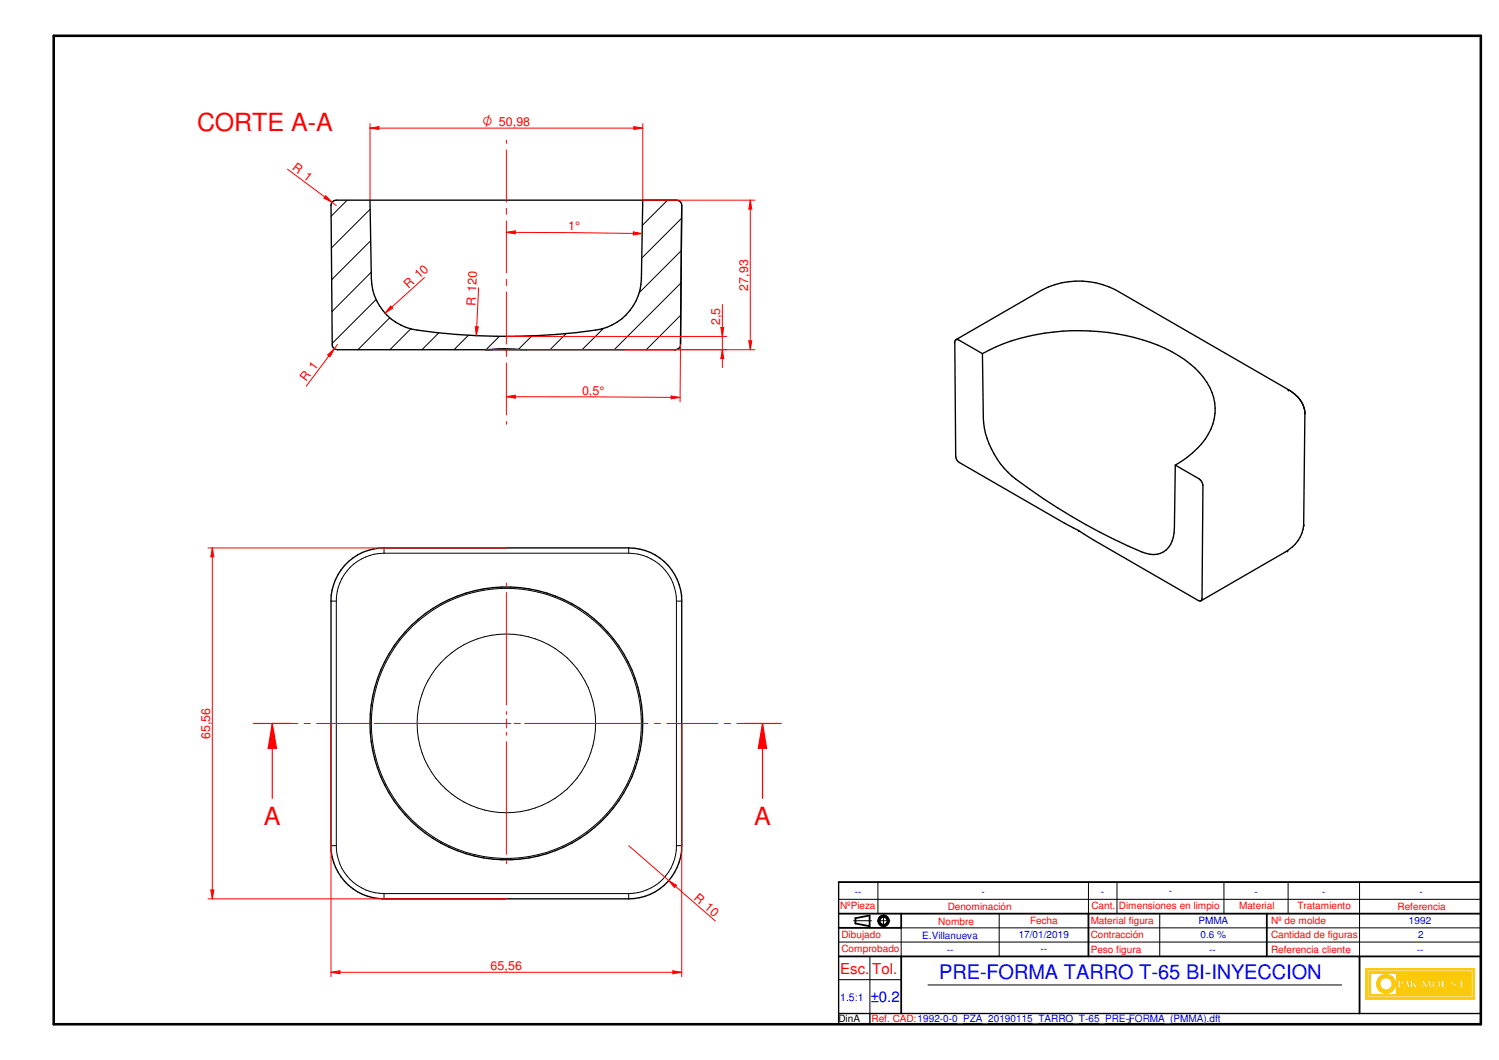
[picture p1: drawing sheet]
<svg xmlns="http://www.w3.org/2000/svg" width="420mm" height="297mm" viewBox="0 0 420 297" stroke-linecap="round" stroke-linejoin="round" font-family="sans-serif">
<path d="M15.1 10h400v277h-400z" fill="none" stroke="#000" stroke-width=".72"/>
<g fill="none" stroke="#000" stroke-width=".51">
<path d="M235.1 256h180M239.8 257.3v1.5M243.7 256.5v3M355.1 256v12M235.1 268h180M235.1 260h17.5M381.1 268v16"/>
<circle cx="247.7" cy="258" r="1.51"/>
<circle cx="247.7" cy="258.1" r="1.12"/>
</g>
<path d="M235.1 247.2v39.8h180v-39.8M235.1 284h180M243.8 284v3" fill="none" stroke="#000" stroke-width=".38"/>
<g fill="none" stroke="#000" stroke-width=".28">
<path d="M235.1 252h180M239.3 258h5M245.9 258h3.5M246.1 247.2v8.8M247.6 256.3v3.5M280.1 256v12M313.1 247.2v8.8M325.1 256v12M343.1 247.2v8.8M361 247.2v8.8M381.1 247.2v20.8M235.1 274.5h17.5"/>
<path d="M235.1 264h180M252.6 260v8M260.1 276h116"/>
</g>
<g fill="#faca0a">
<path d="M382.8 271.4v8.6h30.5v-8.6zM383.2 271.9h29.7v7.7h-29.7z" fill-rule="evenodd"/>
<path d="M383.7 272.3v6.8h28.7v-6.8zM408.2 276.5a.3 .3 0 0 1 .6 0 .3 .3 0 0 1-.6 0zM409.3 274.7h.6v1.9h.8v.2h-1.4zM411 276.4l.3-.1 .1 .4-.4 .1zM384.2 272.8h7.2v5.8h-7.2zM391.9 274.7h.9a.67 .67 0 0 1 .7 .9 .67 .67 0 0 1-1 .4v.8h-.6zM394.1 274.7h.5l.6 2.1h-.6l-.1-.4h-.6l-.2 .4h-.2zM395.3 274.7h.6v1l.8-1h.2l-.5 .7 .8 1.4h-.7l-.4-.9-.2 .9h-.6zM397.3 275.6h.7v.2h-.7zM398.8 274.7h.3l.7 1.4 .8-1.4h.3l.3 2.1h-.7v-1.3l-.7 1.3h-.2l-.7-1.2v1.2h-.5zM401.6 275.2a1.22 1.22 0 0 1 1.8-.3 1.22 1.22 0 0 1 0 1.8 1.22 1.22 0 0 1-1.8-.3l-.2-.4zM404.1 274.7h.6v1.9h.8v.2h-1.4zM406.7 275a.74 .74 0 0 1 .8-.3 .74 .74 0 0 1 .5 .6l-.2 .1a.37 .37 0 0 0-.3-.5 .37 .37 0 0 0-.4 .4l.3 .1a.73 .73 0 0 1 .7 .8 .73 .73 0 0 1-.8 .7 .73 .73 0 0 1-.7-.8h.3a.37 .37 0 0 0 .2 .5 .37 .37 0 0 0 .5-.3l-.2-.2a.75 .75 0 0 1-.7-1.1z" fill-rule="evenodd"/>
</g>
<g fill="none" stroke="#faca0a" stroke-width=".28">
<path d="M391.9 274.7h.9a.6 .6 0 0 1 .7 .5 .6 .6 0 0 1-.6 .7l-.4 .1v.8h-.6zM392.7 276h.1M394.1 274.7h.5l.6 2.1h-.6l-.1-.4h-.6l-.2 .4h-.2zM395.3 274.7h.6v1l.8-1h.2l-.5 .7 .8 1.4h-.7l-.4-.9-.2 .9h-.6zM398.8 274.7h.3l.7 1.4 .8-1.4h.3l.3 2.1h-.7v-1.3l-.7 1.3h-.2l-.7-1.2v1.2h-.5zM406.9 276.3h.1M406.9 276.2v-.1h-.3a.73 .73 0 0 0 .5 .7 .73 .73 0 0 0 .8-.2M406.9 276.3l.1 .3h.3M407.3 276.6h.1M407.4 274.7h.1M407.4 275.4l-.3-.1a.37 .37 0 0 1 .4-.4 .37 .37 0 0 1 .3 .5l.2-.1v-.2a.73 .73 0 0 0-.8-.4 .73 .73 0 0 0-.6 .6l.2 .5 .9 .6M407.4 275.5h.1"/>
<path d="M407.4 275.5a.72 .72 0 0 1 .6 .4 .72 .72 0 0 1-.1 .7M407.7 276.4h.1M407.7 276.4l-.4 .2M407.9 276.6h.1"/>
<circle cx="402.7" cy="275.8" r="1.17"/>
</g>
<path d="M386.4 274.1a2.68 2.68 0 0 1 2.9-.9 2.68 2.68 0 0 1 1.8 2.4h-.9a1.72 1.72 0 0 0-2.6-1.4 1.72 1.72 0 0 0 0 3 1.72 1.72 0 0 0 2.6-1.4h.9a2.66 2.66 0 0 1-3.5 2.4 2.66 2.66 0 0 1-1.2-4.1z" fill-rule="evenodd" fill="#faca0a"/>
<path d="M386.6 273.9a2.68 2.68 0 0 1 2.8-.7 2.68 2.68 0 0 1 1.7 2.4h-.9a1.74 1.74 0 0 0-2.6-1.4 1.74 1.74 0 0 0 0 3 1.74 1.74 0 0 0 2.6-1.4h.9a2.66 2.66 0 0 1-3.7 2.3 2.66 2.66 0 0 1-.8-4.2z" fill="none" stroke="#faca0a" stroke-width=".28"/>
<path d="M392.5 275a.41 .41 0 0 1 .4 .4 .41 .41 0 0 1-.4 .4z" fill-rule="evenodd" fill="#faca0a"/>
<path d="M392.5 275a.41 .41 0 0 1 .4 .4 .41 .41 0 0 1-.4 .4z" fill="none" stroke="#faca0a" stroke-width=".28"/>
<path d="M394.2 275.3l.2 .8h-.5z" fill="#faca0a"/>
<path d="M394.2 275.3l.2 .8h-.5z" fill="none" stroke="#faca0a" stroke-width=".28"/>
<path d="M402.2 275.2a.76 .76 0 0 1 1 .1 .76 .76 0 0 1-.2 1.1 .61 .61 0 0 1-.7 .2 .61 .61 0 0 1-.3-.8z" fill-rule="evenodd" fill="#faca0a"/>
<path d="M382.8 271.4h30.5v8.6h-30.5zM383.2 271.9h29.7v7.7h-29.7zM383.7 272.3h28.7v6.8h-28.7zM384.2 272.8h7.2v5.8h-7.2zM397.3 275.6h.7v.2h-.7zM402.3 275a.79 .79 0 0 1 .9 .8 .79 .79 0 0 1-.9 .8 1.04 1.04 0 0 1 0-1.6zM404.1 274.7h.6v1.9h.8v.2h-1.4zM408.3 276.4a.27 .27 0 0 1 .4 0 .27 .27 0 0 1-.2 .4zM409.3 274.7h.6v1.9h.8v.2h-1.4zM411 276.4l.3-.1 .1 .4-.4 .1z" fill="none" stroke="#faca0a" stroke-width=".28"/>
<path d="M235.1 247.2h180M239.8 258.8l3.9 .7M243.7 256.5l-3.9 .8M252.6 256v4M305.1 256v12M252.6 268v16" fill="none" stroke="#000" stroke-width=".51"/>
<g fill="none" stroke="#000" stroke-width=".28">
<path d="M107.6 155a13.4 13.4 0 0 0-13.3 13.4M107.6 155h68.6M107.6 153.5v1.5M176.2 155a13.4 13.4 0 0 1 13.4 13.4M176.2 153.5v1.5M92.8 168.4h1.5M94.3 168.4v68.6M189.6 168.4v68.6M189.6 168.4h1.5M92.8 237h1.5M94.3 237a13.4 13.4 0 0 0 13.3 13.4M189.6 237a13.4 13.4 0 0 1-13.4 13.4"/>
<path d="M189.6 237h1.5M107.6 250.4h68.6M107.6 250.4v1.5M176.2 250.4v1.5M305.1 247.2v8.8M243.8 268v16M252.6 260h162.5"/>
<circle cx="141.9" cy="202.7" r="25"/>
<circle cx="141.9" cy="202.7" r="37.9"/>
</g>
<g fill="none" stroke="#000" stroke-width=".38">
<path d="M96.6 158.5a14.7 14.7 0 0 1 11-5h68.6a14.8 14.8 0 0 1 14.9 14.9v68.6a14.8 14.8 0 0 1-14.9 14.9h-68.6a14.8 14.8 0 0 1-14.8-14.9v-68.6a14.9 14.9 0 0 1 3.8-9.9z"/>
<circle cx="141.9" cy="202.7" r="38.2"/>
</g>
<g fill="none" stroke="#f00" stroke-width=".28">
<path d="M76.3 202.7h7.2M85.2 202.7h1.8M88.8 202.7h14.3M104.9 202.7h1.7M108.4 202.7h14.3M124.5 202.7h1.7M128 202.7h14.4M144.1 202.7h1.8M147.6 202.7h14.4M163.8 202.7h1.7M167.3 202.7h14.3M183.4 202.7h1.7"/>
<path d="M186.9 202.7h14.3M203 202.7h1.8M206.5 202.7h7.2"/>
</g>
<path d="M81.6 202.7h-5.3v21M208.5 202.7h5.2" fill="none" stroke="#f00" stroke-width=".34"/>
<path d="M76.3 202.7l1.2 7h-2.3z" fill="#f00"/>
<path d="M76.3 202.7l1.2 7h-2.3zM213.7 202.7v21" fill="none" stroke="#f00" stroke-width=".34"/>
<path d="M213.7 202.7l1.2 7h-2.4z" fill="#f00"/>
<path d="M71.1 202.7h5.2M213.7 202.7l1.2 7h-2.4zM213.7 202.7h5.3" fill="none" stroke="#f00" stroke-width=".34"/>
<g fill="none" stroke="#000" stroke-width=".28">
<path d="M97.3 56.1l-4.5 4.5M103.7 58.6l-10.8 10.9M187.1 56.1l-7.1 7.1M103.9 67.5l-10.9 10.9M104 76.3l-11 11M190.9 79.2l-18.7 18.8M191 70.2l-11.8 11.8M191.1 61.1l-11.2 11.2M105.4 83.9l-12.3 12.3M109.3 89l-9 9M115.1 92.2l-5.8 5.8M123 93.3l-4.7 4.7"/>
<path d="M131.3 93.9l-4.1 4.1M139.9 94.3l-3.7 3.7M149.1 94.1l-3.8 3.8M158.7 93.5l-4.5 4.5M169.2 92l-6.1 6M190.8 88.3l-9.7 9.7"/>
</g>
<path d="M93 56.7l.4-.3 .9-.3h95.3a1.48 1.48 0 0 1 1.5 1.5l-.4 38.9a1.4 1.4 0 0 1-1.4 1.5h-94.7a1.48 1.48 0 0 1-1.5-1.5l-.3-38.9zM103.7 56.1l.4 21.9a14.9 14.9 0 0 0 12.8 14.5 175.9 175.9 0 0 0 51.7-.3 14.9 14.9 0 0 0 11.2-14.2l.4-21.9M136.2 98l3.5-.2zM139.7 97.8l7.9 .2M267.9 95.2l24.3-14a22.7 22.7 0 0 1 20.4 0l48.5 28M275.4 99.1l-7.1-4a.67 .67 0 0 0-.7 .8l.3 31.9 .1 .8 .6 .8 29.8 17.2 3.8 2 .2 .3 .1-.1 3.9 2.5 29.5 17a.64 .64 0 0 0 .7 .1 .64 .64 0 0 0 .3-.7l.3-31.7-.2-.8-.9-1-6.7-3.9M275.4 99.1a58.5 58.5 0 0 1 35.2-5.9 46.7 46.7 0 0 1 22.9 8.7 16.3 16.3 0 0 1 7.1 13.9 17.6 17.6 0 0 1-7.8 12.3l-3.4 2.2M275.4 99.1l.2 18.1a23.8 23.8 0 0 0 9.1 17 161.5 161.5 0 0 0 36.5 20.9 5.7 5.7 0 0 0 7.7-4.6l.3-2.4 .2-17.8M361.1 109.2l1.9 1.3 1.3 1.3 .9 1.5 .5 1.8-.3 32M365.4 147.2a9.7 9.7 0 0 1-5.3 7.6l-23.5 13.6" fill="none" stroke="#000" stroke-width=".38"/>
<g fill="#000">
<circle cx="141.7" cy="97.7" r=".19"/>
<circle cx="141.9" cy="98" r=".19"/>
<circle cx="361.1" cy="109.2" r=".19"/>
<circle cx="360.9" cy="154.3" r=".19"/>
<circle cx="365.4" cy="147.1" r=".19"/>
</g>
<g fill="none" stroke="#f00" stroke-width=".28">
<path d="M58.3 153.5h83.6M59.5 153.5l.4 2.5h-.8zM141.9 163.4v.9M141.9 166v31.6M141.9 199.4v.8M102.6 202.7h.9M105.2 202.7h31.6M138.6 202.7h.8M140.7 202.7h2.5M141.9 201.5v2.5M141.9 205.2v.8M141.9 207.9v31.5"/>
<path d="M144.4 202.7h.9M147.1 202.7h31.5M180.4 202.7h.9M58.3 251.9h83.6M141.9 241.2v.9"/>
</g>
<path d="M59.5 153.5l.4 2.5h-.8z" fill="#f00"/>
<path d="M59.1 249.4h.8l-.4 2.5z" fill="none" stroke="#f00" stroke-width=".28"/>
<path d="M59.1 249.4h.8l-.4 2.5z" fill="#f00"/>
<path d="M59.5 153.5v98.4M92.8 202.7v71M191.1 202.7v71M92.8 272.5l2.5-.5v.9z" fill="none" stroke="#f00" stroke-width=".28"/>
<path d="M92.8 272.5l2.5-.5v.9z" fill="#f00"/>
<path d="M188.6 272l2.5 .5-2.5 .4z" fill="none" stroke="#f00" stroke-width=".28"/>
<path d="M188.6 272l2.5 .5-2.5 .4z" fill="#f00"/>
<path d="M176.2 237l24.3 21.1M187.4 246.8l2.2 1.3-.6 .6zM92.8 272.5h98.3" fill="none" stroke="#f00" stroke-width=".28"/>
<path d="M187.4 246.8l2.2 1.3-.6 .6z" fill="#f00"/>
<path d="M141.9 39.3v.9M141.9 42v14.6M141.9 58.4v1.7M141.9 61.9v14.6M141.9 78.3v1.7M177.5 65l2.5 .4-2.5 .4zM141.9 81.8v14.6M141.9 98.2v1.7M141.9 101.7v14.6M141.9 118.1v.8" fill="none" stroke="#f00" stroke-width=".28"/>
<path d="M177.5 65l2.5 .4-2.5 .4z" fill="#f00"/>
<path d="M141.9 65.1l2.5-.4v.8z" fill="none" stroke="#f00" stroke-width=".28"/>
<path d="M141.9 65.1l2.5-.4v.8z" fill="#f00"/>
<path d="M141.9 65.1l38.1 .3M190.7 96.5l-.1 16.1M188.1 111l2.5 .4-2.5 .4z" fill="none" stroke="#f00" stroke-width=".28"/>
<path d="M188.1 111l2.5 .4-2.5 .4z" fill="#f00"/>
<path d="M141.9 111.2l2.5-.5v.9z" fill="none" stroke="#f00" stroke-width=".28"/>
<path d="M141.9 111.2l2.5-.5v.9z" fill="#f00"/>
<path d="M80.6 47.4l13.7 10.2M91.3 54.9l1.8 1.8-2.3-1.2zM141.9 111.2l48.7 .2" fill="none" stroke="#f00" stroke-width=".28"/>
<path d="M91.3 54.9l1.8 1.8-2.3-1.2z" fill="#f00"/>
<path d="M91.9 99.4l1.8-1.7-1.2 2.2zM94.6 96.5l-8.8 11.7" fill="none" stroke="#f00" stroke-width=".28"/>
<path d="M91.9 99.4l1.8-1.7-1.2 2.2z" fill="#f00"/>
<path d="M119 77.8l-11.1 10M109.5 85.8l.6 .6-2.2 1.4z" fill="none" stroke="#f00" stroke-width=".28"/>
<path d="M109.5 85.8l.6 .6-2.2 1.4z" fill="#f00"/>
<path d="M133.2 91.6h.9l-.6 2.5zM134.1 80.6l-.6 13.5" fill="none" stroke="#f00" stroke-width=".28"/>
<path d="M133.2 91.6h.9l-.6 2.5z" fill="#f00"/>
<path d="M180.2 56.1h31.4M210.3 56.1l.4 2.5h-.8zM136.2 98h75.4" fill="none" stroke="#f00" stroke-width=".28"/>
<path d="M210.3 56.1l.4 2.5h-.8z" fill="#f00"/>
<path d="M209.9 95.5h.8l-.4 2.5z" fill="none" stroke="#f00" stroke-width=".28"/>
<path d="M209.9 95.5h.8l-.4 2.5z" fill="#f00"/>
<path d="M103.7 34.6v21.5M103.7 35.9l2.5-.4v.8zM180.2 34.6v21.5M210.3 56.1v41.9" fill="none" stroke="#f00" stroke-width=".28"/>
<path d="M103.7 35.9l2.5-.4v.8z" fill="#f00"/>
<path d="M177.7 35.5l2.5 .4-2.5 .4z" fill="none" stroke="#f00" stroke-width=".28"/>
<path d="M177.7 35.5l2.5 .4-2.5 .4z" fill="#f00"/>
<path d="M103.7 35.9h76.5M141.9 94.3h61.8M175.2 98h28.5M202.5 98l.4 2.5h-.9z" fill="none" stroke="#f00" stroke-width=".28"/>
<path d="M202.5 98l.4 2.5h-.9z" fill="#f00"/>
<path d="M202 91.8h.9l-.4 2.5z" fill="none" stroke="#f00" stroke-width=".28"/>
<path d="M202 91.8h.9l-.4 2.5z" fill="#f00"/>
<path d="M202.5 85.3v17.7" fill="none" stroke="#f00" stroke-width=".28"/>
<g font-size="7" fill="#f00">
<text x="55.2" y="36.7">CORTE A-A</text>
<text x="74" y="231.2">A</text>
<text x="211.4" y="231.2">A</text>
</g>
<text font-size="5.6" fill="#00f" x="263.2" y="274.4">PRE-FORMA TARRO T-65 BI-INYECCION</text>
<g font-size="4.2" fill="#f00">
<text x="235.5" y="272.9">Esc.</text>
<text x="244.5" y="272.9">Tol.</text>
</g>
<text font-size="4.2" fill="#00f" x="244" y="280.8">±0.2</text>
<text font-size="3.9" fill="#f00" x="135.2" y="35.3">O 50,98</text>
<g font-size="3.5" fill="#f00">
<text x="81.7" y="47.4" transform="rotate(37 81.7 47.4)">R 1</text>
<text x="159.3" y="64.6">1°</text>
<text x="114.5" y="80.9" transform="rotate(-42 114.5 80.9)">R 10</text>
<text x="209.7" y="81.4" transform="rotate(-90 209.7 81.4)">27,93</text>
<text x="133.3" y="85.7" transform="rotate(-87 133.3 85.7)">R 120</text>
<text x="201.8" y="91.1" transform="rotate(-90 201.8 91.1)">2,5</text>
<text x="85.8" y="107.1" transform="rotate(-53 85.8 107.1)">R 1</text>
<text x="163.1" y="110.6">0,5°</text>
<text x="58.9" y="207.1" transform="rotate(-90 58.9 207.1)">65,56</text>
<text x="194.3" y="251.9" transform="rotate(41 194.3 251.9)">R 10</text>
<text x="137.5" y="271.8">65,56</text>
</g>
<text font-size="3" fill="#00f" x="235.5" y="280.4">1.5:1</text>
<g font-size="2.8" fill="#00f">
<text x="239.6" y="250.7">--</text>
<text x="275.1" y="250.7">-</text>
<text x="308.6" y="250.7">-</text>
<text x="327.6" y="250.6">-</text>
<text x="351.6" y="250.7">-</text>
<text x="370.6" y="250.7">-</text>
<text x="397.8" y="250.7">-</text>
<text x="258.5" y="263">E.Villanueva</text>
<text x="285.5" y="262.9">17/01/2019</text>
<text x="335.9" y="259">PMMA</text>
<text x="336.5" y="263">0.6 %</text>
<text x="394.9" y="259">1992</text>
<text x="397.5" y="262.9">2</text>
<text x="265.4" y="267">--</text>
<text x="291.7" y="266.9">--</text>
<text x="339" y="267">--</text>
<text x="397.2" y="267.1">--</text>
</g>
<g font-size="2.8" fill="#f00">
<text x="235.4" y="254.8">NºPieza</text>
<text x="265.6" y="255">Denominación</text>
<text x="305.9" y="254.8">Cant.</text>
<text x="313.6" y="254.8">Dimensiones en limpio</text>
<text x="347.3" y="254.8">Material</text>
<text x="363.6" y="254.8">Tratamiento</text>
<text x="391.7" y="255">Referencia</text>
<text x="235.9" y="262.9">Dibujado</text>
<text x="263" y="259.1">Nombre</text>
<text x="288.7" y="258.8">Fecha</text>
<text x="305.7" y="258.9">Material figura</text>
<text x="305.7" y="262.8">Contracción</text>
<text x="356.3" y="259">Nº de molde</text>
<text x="356.3" y="262.9">Cantidad de figuras</text>
<text x="235.9" y="266.9">Comprobado</text>
<text x="305.7" y="267">Peso figura</text>
<text x="356.3" y="267">Referencia cliente</text>
<text x="244.3" y="286.4">Ref. CAD:1992-0-0_PZA_20190115_TARRO_T-65_PRE-FORMA_(PMMA).dft</text>
</g>
<text font-size="2.8" x="235" y="286.5">DinA</text>
<text font-size="1.7" x="316.1" y="286.8">3</text>
</svg>
